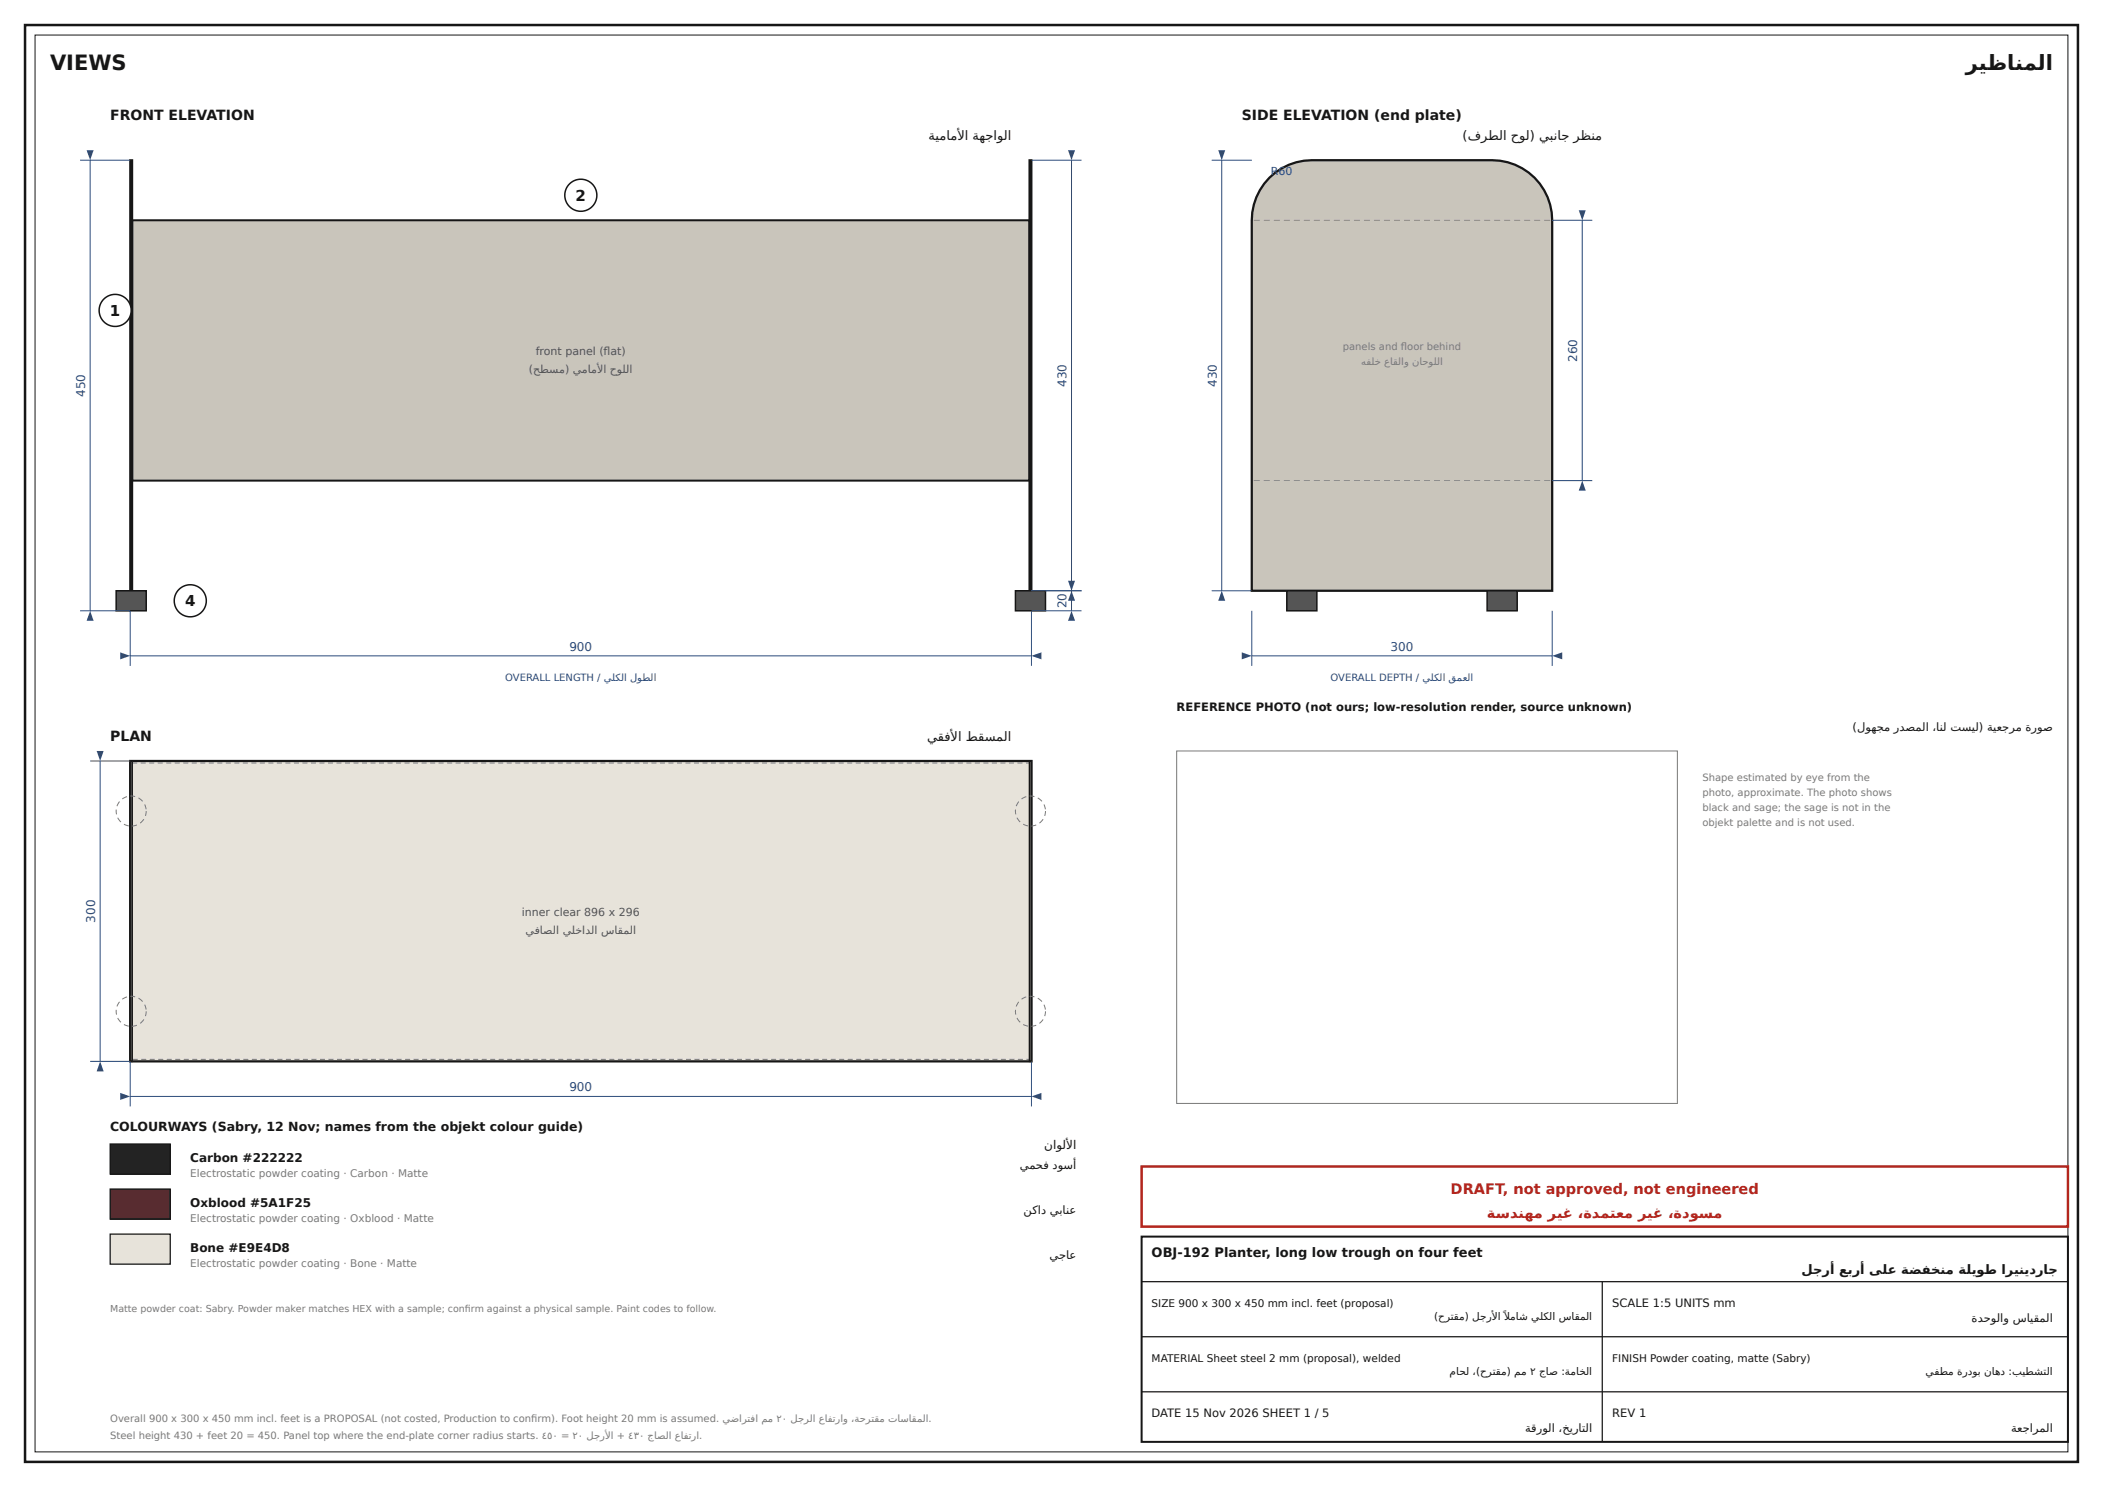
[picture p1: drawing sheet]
<svg xmlns="http://www.w3.org/2000/svg" width="420mm" height="297mm" viewBox="0 0 420 297" stroke-linecap="round" stroke-linejoin="round" font-family="sans-serif">
<path d="M5 5h410v287h-410z" fill="none" stroke="#161616" stroke-width=".5"/>
<path d="M7 7h406v283h-406z" fill="none" stroke="#161616" stroke-width=".2"/>
<path d="M228 247h185v41h-185z" fill="#fff"/>
<path d="M228 247h185v41h-185z" fill="none" stroke="#161616" stroke-width=".4"/>
<path d="M228 256h185M320 256v32M228 267h185M228 278h185" fill="none" stroke="#161616" stroke-width=".25"/>
<path d="M228 233h185v12h-185z" fill="#fff"/>
<path d="M228 233h185v12h-185z" fill="none" stroke="#b3261e" stroke-width=".5"/>
<path d="M26.4 44h179.2v52h-179.2z" fill="#c9c5bb"/>
<path d="M26 32h.4v86h-.4zM205.6 32h.4v86h-.4zM26.4 44h179.2v52h-179.2z" fill="none" stroke="#161616" stroke-width=".4"/>
<path d="M26.2 32v86M205.8 32v86" fill="none" stroke="#8d8a82" stroke-width=".4"/>
<path d="M23.2 118h6v4h-6z" fill="#555"/>
<path d="M23.2 118h6v4h-6z" fill="none" stroke="#161616" stroke-width=".3"/>
<path d="M202.8 118h6v4h-6z" fill="#555"/>
<path d="M202.8 118h6v4h-6z" fill="none" stroke="#161616" stroke-width=".3"/>
<path d="M26 131h180" fill="none" stroke="#2a4a7a" stroke-width=".2"/>
<g fill="#2a4a7a">
<path d="M24 130.3l2 .7-2 .7z"/>
<path d="M206 131l2-.7v1.4z"/>
</g>
<path d="M18 32v90M26 122v11M206 122v11" fill="none" stroke="#2a4a7a" stroke-width=".2"/>
<g fill="#2a4a7a">
<path d="M17.3 30h1.4l-.7 2z"/>
<path d="M18 122l.7 2h-1.4z"/>
</g>
<path d="M16 32h10M214 32v86M16 122h10" fill="none" stroke="#2a4a7a" stroke-width=".2"/>
<g fill="#2a4a7a">
<path d="M213.3 30h1.4l-.7 2z"/>
<path d="M214 118l.7 2h-1.4z"/>
</g>
<path d="M206 32h10M206 118h10M214 118v4" fill="none" stroke="#2a4a7a" stroke-width=".2"/>
<g fill="#2a4a7a">
<path d="M213.3 116h1.4l-.7 2z"/>
<path d="M214 122l.7 2h-1.4z"/>
</g>
<path d="M206 118h10M206 122h10" fill="none" stroke="#2a4a7a" stroke-width=".2"/>
<circle cx="116" cy="39" r="3.2" fill="#fff"/>
<circle cx="116" cy="39" r="3.2" fill="none" stroke="#161616" stroke-width=".3"/>
<circle cx="23" cy="62" r="3.2" fill="#fff"/>
<circle cx="23" cy="62" r="3.2" fill="none" stroke="#161616" stroke-width=".3"/>
<circle cx="38" cy="120" r="3.2" fill="#fff"/>
<circle cx="38" cy="120" r="3.2" fill="none" stroke="#161616" stroke-width=".3"/>
<path d="M253.5 35.5a12 12 0 0 1 8.5-3.5h36a12 12 0 0 1 12 12v74h-60v-74a12 12 0 0 1 3.5-8.5z" fill="#c9c5bb"/>
<path d="M253.5 35.5a12 12 0 0 1 8.5-3.5h36a12 12 0 0 1 12 12v74h-60v-74a12 12 0 0 1 3.5-8.5z" fill="none" stroke="#161616" stroke-width=".45"/>
<path d="M257 118h6v4h-6z" fill="#555"/>
<path d="M257 118h6v4h-6z" fill="none" stroke="#161616" stroke-width=".3"/>
<path d="M297 118h6v4h-6z" fill="#555"/>
<path d="M297 118h6v4h-6z" fill="none" stroke="#161616" stroke-width=".3"/>
<g fill="#7a7a7a">
<path d="M250.4 43.9h1.2v.2h-1.2zM252.4 43.9h1.2v.2h-1.2zM254.4 43.9h1.2v.2h-1.2zM256.4 43.9h1.2v.2h-1.2zM258.4 43.9h1.2v.2h-1.2zM260.4 43.9h1.2v.2h-1.2zM262.4 43.9h1.2v.2h-1.2zM264.4 43.9h1.2v.2h-1.2zM266.4 43.9h1.2v.2h-1.2zM268.4 43.9h1.2v.2h-1.2zM270.4 43.9h1.2v.2h-1.2zM272.4 43.9h1.2v.2h-1.2zM274.4 43.9h1.2v.2h-1.2zM276.4 43.9h1.2v.2h-1.2zM278.4 43.9h1.2v.2h-1.2zM280.4 43.9h1.2v.2h-1.2zM282.4 43.9h1.2v.2h-1.2zM284.4 43.9h1.2v.2h-1.2zM286.4 43.9h1.2v.2h-1.2zM288.4 43.9h1.2v.2h-1.2zM290.4 43.9h1.2v.2h-1.2zM292.4 43.9h1.2v.2h-1.2zM294.4 43.9h1.2v.2h-1.2zM296.4 43.9h1.2v.2h-1.2zM298.4 43.9h1.2v.2h-1.2zM300.4 43.9h1.2v.2h-1.2zM302.4 43.9h1.2v.2h-1.2zM304.4 43.9h1.2v.2h-1.2zM306.4 43.9h1.2v.2h-1.2zM308.4 43.9h1.2v.2h-1.2z"/>
<path d="M250.4 95.9h1.2v.2h-1.2zM252.4 95.9h1.2v.2h-1.2zM254.4 95.9h1.2v.2h-1.2zM256.4 95.9h1.2v.2h-1.2zM258.4 95.9h1.2v.2h-1.2zM260.4 95.9h1.2v.2h-1.2zM262.4 95.9h1.2v.2h-1.2zM264.4 95.9h1.2v.2h-1.2zM266.4 95.9h1.2v.2h-1.2zM268.4 95.9h1.2v.2h-1.2zM270.4 95.9h1.2v.2h-1.2zM272.4 95.9h1.2v.2h-1.2zM274.4 95.9h1.2v.2h-1.2zM276.4 95.9h1.2v.2h-1.2zM278.4 95.9h1.2v.2h-1.2zM280.4 95.9h1.2v.2h-1.2zM282.4 95.9h1.2v.2h-1.2zM284.4 95.9h1.2v.2h-1.2zM286.4 95.9h1.2v.2h-1.2zM288.4 95.9h1.2v.2h-1.2zM290.4 95.9h1.2v.2h-1.2zM292.4 95.9h1.2v.2h-1.2zM294.4 95.9h1.2v.2h-1.2zM296.4 95.9h1.2v.2h-1.2zM298.4 95.9h1.2v.2h-1.2zM300.4 95.9h1.2v.2h-1.2zM302.4 95.9h1.2v.2h-1.2zM304.4 95.9h1.2v.2h-1.2zM306.4 95.9h1.2v.2h-1.2zM308.4 95.9h1.2v.2h-1.2z"/>
</g>
<path d="M250 131h60" fill="none" stroke="#2a4a7a" stroke-width=".2"/>
<g fill="#2a4a7a">
<path d="M248 130.3l2 .7-2 .7z"/>
<path d="M310 131l2-.7v1.4z"/>
</g>
<path d="M244 32v86M250 122v11M310 122v11" fill="none" stroke="#2a4a7a" stroke-width=".2"/>
<g fill="#2a4a7a">
<path d="M243.3 30h1.4l-.7 2z"/>
<path d="M244 118l.7 2h-1.4z"/>
</g>
<path d="M242 32h8M316 44v52M242 118h8" fill="none" stroke="#2a4a7a" stroke-width=".2"/>
<g fill="#2a4a7a">
<path d="M315.3 42h1.4l-.7 2z"/>
<path d="M316 96l.7 2h-1.4z"/>
</g>
<path d="M310 44h8M310 96h8" fill="none" stroke="#2a4a7a" stroke-width=".2"/>
<path d="M26 152h180v60h-180z" fill="#e7e3da"/>
<path d="M26 152h180v60h-180z" fill="none" stroke="#161616" stroke-width=".45"/>
<path d="M28.1 152.3h1v.2h-1zM29.8 152.3h1v.2h-1zM31.5 152.3h1v.2h-1zM33.2 152.3h1v.2h-1zM34.9 152.3h1v.2h-1zM36.6 152.3h1v.2h-1zM38.3 152.3h1v.2h-1zM40 152.3h1v.2h-1zM41.7 152.3h1v.2h-1zM43.4 152.3h1v.2h-1zM45.1 152.3h1v.2h-1zM46.8 152.3h1v.2h-1zM48.5 152.3h1v.2h-1zM50.2 152.3h1v.2h-1zM51.9 152.3h1v.2h-1zM53.6 152.3h1v.2h-1zM55.3 152.3h1v.2h-1zM57 152.3h1v.2h-1zM58.7 152.3h1v.2h-1zM60.4 152.3h1v.2h-1zM62.1 152.3h1v.2h-1zM63.8 152.3h1v.2h-1zM65.5 152.3h1v.2h-1zM67.2 152.3h1v.2h-1zM68.9 152.3h1v.2h-1zM70.6 152.3h1v.2h-1zM72.3 152.3h1v.2h-1zM74 152.3h1v.2h-1zM75.7 152.3h1v.2h-1zM77.4 152.3h1v.2h-1zM79.1 152.3h1v.2h-1zM80.8 152.3h1v.2h-1zM82.5 152.3h1v.2h-1zM84.2 152.3h1v.2h-1zM85.9 152.3h1v.2h-1zM87.6 152.3h1v.2h-1zM89.3 152.3h1v.2h-1zM91 152.3h1v.2h-1zM92.7 152.3h1v.2h-1zM94.4 152.3h1v.2h-1zM96.1 152.3h1v.2h-1zM97.8 152.3h1v.2h-1zM99.5 152.3h1v.2h-1zM101.2 152.3h1v.2h-1zM102.9 152.3h1v.2h-1zM104.6 152.3h1v.2h-1zM106.3 152.3h1v.2h-1zM108 152.3h1v.2h-1zM109.7 152.3h1v.2h-1zM111.4 152.3h1v.2h-1zM113.1 152.3h1v.2h-1zM114.8 152.3h1v.2h-1zM116.5 152.3h1v.2h-1zM118.2 152.3h1v.2h-1zM119.9 152.3h1v.2h-1zM121.6 152.3h1v.2h-1zM123.3 152.3h1v.2h-1zM125 152.3h1v.2h-1zM126.7 152.3h1v.2h-1zM128.4 152.3h1v.2h-1zM130.1 152.3h1v.2h-1zM131.8 152.3h1v.2h-1zM133.5 152.3h1v.2h-1zM135.2 152.3h1v.2h-1zM136.9 152.3h1v.2h-1zM138.6 152.3h1v.2h-1zM140.3 152.3h1v.2h-1zM142 152.3h1v.2h-1zM143.7 152.3h1v.2h-1zM145.4 152.3h1v.2h-1zM147.1 152.3h1v.2h-1zM148.8 152.3h1v.2h-1zM150.5 152.3h1v.2h-1zM152.2 152.3h1v.2h-1zM153.9 152.3h1v.2h-1zM155.6 152.3h1v.2h-1zM157.3 152.3h1v.2h-1zM159 152.3h1v.2h-1zM160.7 152.3h1v.2h-1zM162.4 152.3h1v.2h-1zM164.1 152.3h1v.2h-1zM165.8 152.3h1v.2h-1zM167.5 152.3h1v.2h-1zM169.2 152.3h1v.2h-1zM170.9 152.3h1v.2h-1zM172.6 152.3h1v.2h-1zM174.3 152.3h1v.2h-1zM176 152.3h1v.2h-1zM177.7 152.3h1v.2h-1zM179.4 152.3h1v.2h-1zM181.1 152.3h1v.2h-1zM182.8 152.3h1v.2h-1zM184.5 152.3h1v.2h-1zM186.2 152.3h1v.2h-1zM187.9 152.3h1v.2h-1zM189.6 152.3h1v.2h-1zM191.3 152.3h1v.2h-1zM193 152.3h1v.2h-1zM194.7 152.3h1v.2h-1zM196.4 152.3h1v.2h-1zM198.1 152.3h1v.2h-1zM199.8 152.3h1v.2h-1zM201.5 152.3h1v.2h-1zM203.2 152.3h1v.2h-1zM204.9 152.3h.8v.4h-.2l.1-.3-.7 .1zM205.5 153.4h.2v1h-.2zM205.5 155.1h.2v1h-.2zM205.5 156.8h.2v1h-.2zM205.5 158.5h.2v1h-.2zM205.5 160.2h.2v1h-.2zM205.5 161.9h.2v1h-.2zM205.5 163.6h.2v1h-.2zM205.5 165.3h.2v1h-.2zM205.5 167h.2v1h-.2zM205.5 168.7h.2v1h-.2zM205.5 170.4h.2v1h-.2zM205.5 172.1h.2v1h-.2zM205.5 173.8h.2v1h-.2zM205.5 175.5h.2v1h-.2zM205.5 177.2h.2v1h-.2zM205.5 178.9h.2v1h-.2zM205.5 180.6h.2v1h-.2zM205.5 182.3h.2v1h-.2zM205.5 184h.2v1h-.2zM205.5 185.7h.2v1h-.2zM205.5 187.4h.2v1h-.2zM205.5 189.1h.2v1h-.2zM205.5 190.8h.2v1h-.2zM205.5 192.5h.2v1h-.2zM205.5 194.2h.2v1h-.2zM205.5 195.9h.2v1h-.2zM205.5 197.6h.2v1h-.2zM205.5 199.3h.2v1h-.2zM205.5 201h.2v1h-.2zM205.5 202.7h.2v1h-.2zM205.5 204.4h.2v1h-.2zM205.5 206.1h.2v1h-.2zM205.5 207.8h.2v1h-.2zM205.5 209.5h.2v1h-.2zM205 211.5l.6 .1-.1-.4h.2v.5h-.7zM203.3 211.5h1v.2h-1zM201.6 211.5h1v.2h-1zM199.9 211.5h1v.2h-1zM198.2 211.5h1v.2h-1zM196.5 211.5h1v.2h-1zM194.8 211.5h1v.2h-1zM193.1 211.5h1v.2h-1zM191.4 211.5h1v.2h-1zM189.7 211.5h1v.2h-1zM188 211.5h1v.2h-1zM186.3 211.5h1v.2h-1zM184.6 211.5h1v.2h-1zM182.9 211.5h1v.2h-1zM181.2 211.5h1v.2h-1zM179.5 211.5h1v.2h-1zM177.8 211.5h1v.2h-1zM176.1 211.5h1v.2h-1zM174.4 211.5h1v.2h-1zM172.7 211.5h1v.2h-1zM171 211.5h1v.2h-1zM169.3 211.5h1v.2h-1zM167.6 211.5h1v.2h-1zM165.9 211.5h1v.2h-1zM164.2 211.5h1v.2h-1zM162.5 211.5h1v.2h-1zM160.8 211.5h1v.2h-1zM159.1 211.5h1v.2h-1zM157.4 211.5h1v.2h-1zM155.7 211.5h1v.2h-1zM154 211.5h1v.2h-1zM152.3 211.5h1v.2h-1zM150.6 211.5h1v.2h-1zM148.9 211.5h1v.2h-1zM147.2 211.5h1v.2h-1zM145.5 211.5h1v.2h-1zM143.8 211.5h1v.2h-1zM142.1 211.5h1v.2h-1zM140.4 211.5h1v.2h-1zM138.7 211.5h1v.2h-1zM137 211.5h1v.2h-1zM135.3 211.5h1v.2h-1zM133.6 211.5h1v.2h-1zM131.9 211.5h1v.2h-1zM130.2 211.5h1v.2h-1zM128.5 211.5h1v.2h-1zM126.8 211.5h1v.2h-1zM125.1 211.5h1v.2h-1zM123.4 211.5h1v.2h-1zM121.7 211.5h1v.2h-1zM120 211.5h1v.2h-1zM118.3 211.5h1v.2h-1zM116.6 211.5h1v.2h-1zM114.9 211.5h1v.2h-1zM113.2 211.5h1v.2h-1zM111.5 211.5h1v.2h-1zM109.8 211.5h1v.2h-1zM108.1 211.5h1v.2h-1zM106.4 211.5h1v.2h-1zM104.7 211.5h1v.2h-1zM103 211.5h1v.2h-1zM101.3 211.5h1v.2h-1zM99.6 211.5h1v.2h-1zM97.9 211.5h1v.2h-1zM96.2 211.5h1v.2h-1zM94.5 211.5h1v.2h-1zM92.8 211.5h1v.2h-1zM91.1 211.5h1v.2h-1zM89.4 211.5h1v.2h-1zM87.7 211.5h1v.2h-1zM86 211.5h1v.2h-1zM84.3 211.5h1v.2h-1zM82.6 211.5h1v.2h-1zM80.9 211.5h1v.2h-1zM79.2 211.5h1v.2h-1zM77.5 211.5h1v.2h-1zM75.8 211.5h1v.2h-1zM74.1 211.5h1v.2h-1zM72.4 211.5h1v.2h-1zM70.7 211.5h1v.2h-1zM69 211.5h1v.2h-1zM67.3 211.5h1v.2h-1zM65.6 211.5h1v.2h-1zM63.9 211.5h1v.2h-1zM62.2 211.5h1v.2h-1zM60.5 211.5h1v.2h-1zM58.8 211.5h1v.2h-1zM57.1 211.5h1v.2h-1zM55.4 211.5h1v.2h-1zM53.7 211.5h1v.2h-1zM52 211.5h1v.2h-1zM50.3 211.5h1v.2h-1zM48.6 211.5h1v.2h-1zM46.9 211.5h1v.2h-1zM45.2 211.5h1v.2h-1zM43.5 211.5h1v.2h-1zM41.8 211.5h1v.2h-1zM40.1 211.5h1v.2h-1zM38.4 211.5h1v.2h-1zM36.7 211.5h1v.2h-1zM35 211.5h1v.2h-1zM33.3 211.5h1v.2h-1zM31.6 211.5h1v.2h-1zM29.9 211.5h1v.2h-1zM28.2 211.5h1v.2h-1zM26.5 211.5h1v.2h-1zM26.3 210h.2v1h-.2zM26.3 208.3h.2v1h-.2zM26.3 206.6h.2v1h-.2zM26.3 204.9h.2v1h-.2zM26.3 203.2h.2v1h-.2zM26.3 201.5h.2v1h-.2zM26.3 199.8h.2v1h-.2zM26.3 198.1h.2v1h-.2zM26.3 196.4h.2v1h-.2zM26.3 194.7h.2v1h-.2zM26.3 193h.2v1h-.2zM26.3 191.3h.2v1h-.2zM26.3 189.6h.2v1h-.2zM26.3 187.9h.2v1h-.2zM26.3 186.2h.2v1h-.2zM26.3 184.5h.2v1h-.2zM26.3 182.8h.2v1h-.2zM26.3 181.1h.2v1h-.2zM26.3 179.4h.2v1h-.2zM26.3 177.7h.2v1h-.2zM26.3 176h.2v1h-.2zM26.3 174.3h.2v1h-.2zM26.3 172.6h.2v1h-.2zM26.3 170.9h.2v1h-.2zM26.3 169.2h.2v1h-.2zM26.3 167.5h.2v1h-.2zM26.3 165.8h.2v1h-.2zM26.3 164.1h.2v1h-.2zM26.3 162.4h.2v1h-.2zM26.3 160.7h.2v1h-.2zM26.3 159h.2v1h-.2zM26.3 157.3h.2v1h-.2zM26.3 155.6h.2v1h-.2zM26.3 153.9h.2v1h-.2zM26.3 152.3h1.1v.2l-1-.1 .1 .8h-.2z" fill="#7a7a7a"/>
<path d="M26.2 152v60M205.8 152v60" fill="none" stroke="#8d8a82" stroke-width=".4"/>
<path d="M26 152h.4v60h-.4zM205.6 152h.4v60h-.4z" fill="none" stroke="#161616" stroke-width=".3"/>
<g fill="#7a7a7a">
<path d="M28.6 163.6l.2 .1-.7 .8-.2-.2zM26.4 164.9l.9-.2 .1 .2-1 .2zM24.8 164.5l.9 .4v.2l-1-.4zM23.4 163.4l.2-.1 .6 .8-.1 .2zM23.1 161.7h.2l.1 .9-.2 .1zM23.8 160l.2 .2-.5 .9-.2-.1zM24.4 159.5l.9-.5 .1 .2-.9 .5zM26 158.9l1 .1v.2l-1-.1zM27.7 159.3l.9 .7-.2 .1-.8-.6zM28.8 160.7l.2-.1 .3 1-.2 .1zM29.1 162h.2l-.2 1-.2-.1z"/>
<path d="M28.6 203.6l.2 .1-.7 .8-.2-.2zM26.4 204.9l.9-.2 .1 .2-1 .2zM24.8 204.5l.9 .4v.2l-1-.4zM23.4 203.4l.2-.1 .6 .8-.1 .2zM23.1 201.7h.2l.1 .9-.2 .1zM23.8 200l.2 .2-.5 .9-.2-.1zM24.4 199.5l.9-.5 .1 .2-.9 .5zM26 198.9l1 .1v.2l-1-.1zM27.7 199.3l.9 .7-.2 .1-.8-.6zM28.8 200.7l.2-.1 .3 1-.2 .1zM29.1 202h.2l-.2 1-.2-.1z"/>
<path d="M208.2 163.6l.2 .1-.8 .8-.1-.2zM206 164.9l.9-.2 .1 .2-1 .2zM204.4 164.5l.9 .4v.2l-1-.4zM203 163.4l.2-.1 .6 .8-.1 .2zM202.7 161.7h.2l.1 .9-.2 .1zM203.4 160l.2 .2-.5 .9-.2-.1zM204 159.5l.9-.5 .1 .2-.9 .5zM205.6 158.9l1 .1v.2l-1-.1zM207.3 159.3l.9 .7-.2 .1-.8-.6zM208.4 160.7l.2-.1 .3 1-.2 .1zM208.7 162h.2l-.2 1-.2-.1z"/>
<path d="M208.2 203.6l.2 .1-.8 .8-.1-.2zM206 204.9l.9-.2 .1 .2-1 .2zM204.4 204.5l.9 .4v.2l-1-.4zM203 203.4l.2-.1 .6 .8-.1 .2zM202.7 201.7h.2l.1 .9-.2 .1zM203.4 200l.2 .2-.5 .9-.2-.1zM204 199.5l.9-.5 .1 .2-.9 .5zM205.6 198.9l1 .1v.2l-1-.1zM207.3 199.3l.9 .7-.2 .1-.8-.6zM208.4 200.7l.2-.1 .3 1-.2 .1zM208.7 202h.2l-.2 1-.2-.1z"/>
</g>
<path d="M26 219h180" fill="none" stroke="#2a4a7a" stroke-width=".2"/>
<g fill="#2a4a7a">
<path d="M24 218.3l2 .7-2 .7z"/>
<path d="M206 219l2-.7v1.4z"/>
</g>
<path d="M20 152v60M26 212v9M206 212v9" fill="none" stroke="#2a4a7a" stroke-width=".2"/>
<g fill="#2a4a7a">
<path d="M19.3 150h1.4l-.7 2z"/>
<path d="M20 212l.7 2h-1.4z"/>
</g>
<path d="M18 152h8M18 212h8" fill="none" stroke="#2a4a7a" stroke-width=".2"/>
<path d="M235 150h100v70.4h-100z" fill="none" stroke="#7a7a7a" stroke-width=".2"/>
<path d="M22 228.5h12v6h-12z" fill="#222"/>
<path d="M22 228.5h12v6h-12z" fill="none" stroke="#161616" stroke-width=".25"/>
<path d="M22 237.5h12v6h-12z" fill="#5a1f25"/>
<path d="M22 237.5h12v6h-12z" fill="none" stroke="#161616" stroke-width=".25"/>
<path d="M22 246.5h12v6h-12z" fill="#e9e4d8"/>
<path d="M22 246.5h12v6h-12z" fill="none" stroke="#161616" stroke-width=".25"/>
<g font-size="4.2" fill="#161616">
<text x="10" y="14">VIEWS</text>
<text x="392.6" y="14">ريظانملا</text>
</g>
<g font-size="3" fill="#161616">
<text x="115" y="40.1">2</text>
<text x="22" y="63.1">1</text>
<text x="37" y="121.1">4</text>
</g>
<g font-size="2.9" fill="#b3261e">
<text x="289.7" y="238.4">DRAFT, not approved, not engineered</text>
<text x="297" y="243.2">ةسدنهم ريغ ،ةدمتعم ريغ ،ةدوسم</text>
</g>
<g font-size="2.8" fill="#161616">
<text x="22" y="24">FRONT ELEVATION</text>
<text x="248" y="24">SIDE ELEVATION (end plate)</text>
<text x="22" y="148">PLAN</text>
</g>
<g font-size="2.6" fill="#161616">
<text x="185.5" y="28">ةيمامأل ا ةهجاولا</text>
<text x="292.1" y="28">(فرطلا حول) يبناج رظنم</text>
<text x="185.1" y="148">يقفأل ا طقسملا</text>
<text x="230" y="251">OBJ-192 Planter, long low trough on four feet</text>
<text x="359.8" y="254.4">لجرأ عبرأ ىلع ةضفخنم ةليوط ارينيدراج</text>
</g>
<text font-size="2.5" fill="#161616" x="22" y="226">COLOURWAYS (Sabry, 12 Nov; names from the objekt colour guide)</text>
<g font-size="2.4" fill="#2a4a7a">
<text x="213" y="77.3" transform="rotate(-90 213 77.3)">430</text>
<text x="243" y="77.3" transform="rotate(-90 243 77.3)">430</text>
<text x="315" y="72.3" transform="rotate(-90 315 72.3)">260</text>
<text x="17" y="79.3" transform="rotate(-90 17 79.3)">450</text>
<text x="213" y="121.5" transform="rotate(-90 213 121.5)">20</text>
<text x="113.7" y="130">900</text>
<text x="277.7" y="130">300</text>
<text x="19" y="184.3" transform="rotate(-90 19 184.3)">300</text>
<text x="113.7" y="218">900</text>
</g>
<g font-size="2.4" fill="#161616">
<text x="38" y="232">Carbon #222222</text>
<text x="208.6" y="229.5">ناولأل ا</text>
<text x="38" y="241">Oxblood #5A1F25</text>
<text x="38" y="250">Bone #E9E4D8</text>
</g>
<g font-size="2.3" fill="#161616">
<text x="235" y="142">REFERENCE PHOTO (not ours; low-resolution render, source unknown)</text>
<text x="370" y="146">(لوهجم ردصملا ،انل تسيل) ةيعجرم ةروص</text>
<text x="203.7" y="233.5">يمحف دوسأ</text>
<text x="204.4" y="242.5">نكاد يبانع</text>
<text x="209.6" y="251.5">يجاع</text>
<text x="322" y="261">SCALE 1:5 UNITS mm</text>
<text x="393.8" y="264">ةدحولاو سايقملا</text>
<text x="230" y="283">DATE 15 Nov 2026 SHEET 1 / 5</text>
<text x="304.6" y="286">ةقرولا ،خيراتلا</text>
<text x="322" y="283">REV 1</text>
<text x="401.7" y="286">ةعجارملا</text>
</g>
<text font-size="2.2" fill="#2a4a7a" x="253.8" y="35">R60</text>
<g font-size="2.2" fill="#555">
<text x="107" y="71">front panel (fl at)</text>
<text x="105.6" y="74.5">(حطسم) يمامأل ا حوللا</text>
<text x="104.2" y="183">inner clear 896 x 296</text>
<text x="105" y="186.5">يفاصلا يلخادلا ساقملا</text>
</g>
<g font-size="2.1" fill="#7a7a7a">
<text x="38" y="235">Electrostatic powder coating · Carbon · Matte</text>
<text x="38" y="244">Electrostatic powder coating · Oxblood · Matte</text>
<text x="38" y="253">Electrostatic powder coating · Bone · Matte</text>
</g>
<g font-size="2.1" fill="#161616">
<text x="230" y="261">SIZE 900 x 300 x 450 mm incl. feet (proposal)</text>
<text x="286.4" y="263.7">(حرتقم) لجرأل اًال ماش يلكلا ساقملا</text>
<text x="230" y="272">MATERIAL Sheet steel 2 mm (proposal), welded</text>
<text x="289.5" y="274.7">ماحل ،(حرتقم) مم ٢ جاص :ةماخلا</text>
<text x="322" y="272">FINISH Powder coating, matte (Sabry)</text>
<text x="384.6" y="274.7">يفطم ةردوب ناهد :بيطشتلا</text>
</g>
<g font-size="2" fill="#7a7a7a">
<text x="268.2" y="70">panels and fl oor behind</text>
<text x="271.8" y="73">هفلخ عاقلاو ناحوللا</text>
<text x="340" y="156">Shape estimated by eye from the</text>
<text x="340" y="159">photo, approximate. The photo shows</text>
<text x="340" y="162">black and sage; the sage is not in the</text>
<text x="340" y="165">objekt palette and is not used.</text>
<text x="22" y="284">Overall 900 x 300 x 450 mm incl. feet is a PROPOSAL (not costed, Production to confi rm). Foot height 20 mm is assumed. يضارتفا مم ٢٠ لجرلا عافتراو ،ةحرتقم تاساقملا.</text>
<text x="22" y="287.5">Steel height 430 + feet 20 = 450. Panel top where the end-plate corner radius starts. ٤٥٠ = ٢٠ لجرأل ا + ٤٣٠ جاصلا عافترا.</text>
</g>
<g font-size="2" fill="#2a4a7a">
<text x="100.9" y="136">OVERALL LENGTH / يلكلا لوطلا</text>
<text x="265.7" y="136">OVERALL DEPTH / يلكلا قمعلا</text>
</g>
<text font-size="1.9" fill="#7a7a7a" x="22" y="262">Matte powder coat: Sabry. Powder maker matches HEX with a sample; confi rm against a physical sample. Paint codes to follow.</text>
</svg>
